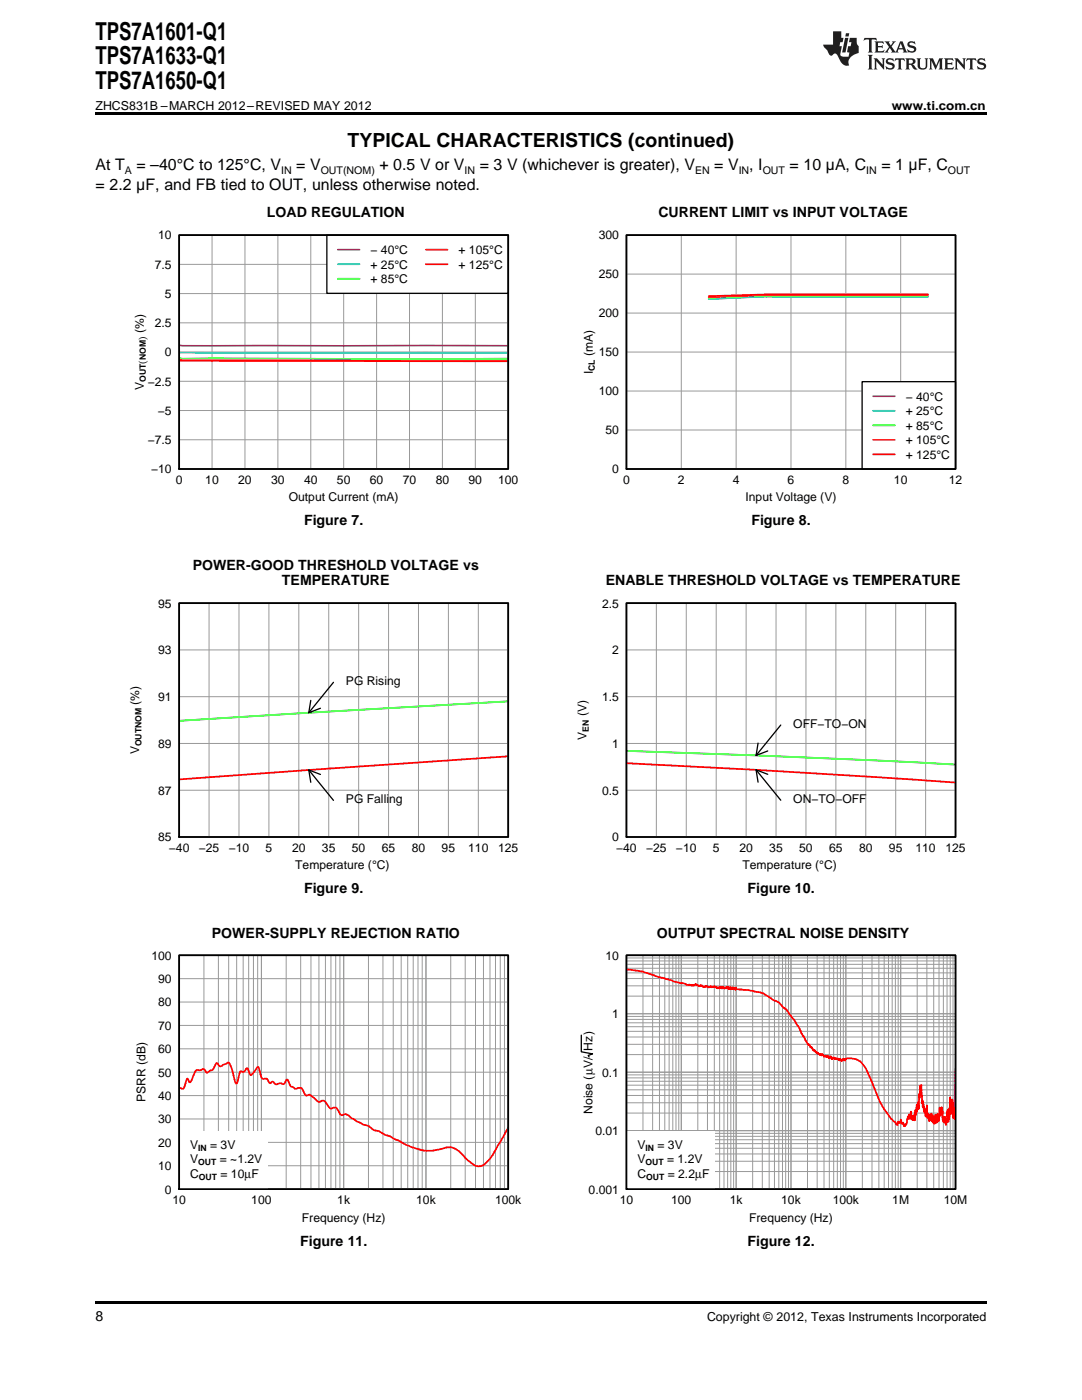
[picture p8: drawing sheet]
<svg xmlns="http://www.w3.org/2000/svg" width="216mm" height="279mm" viewBox="0 0 216 279" stroke-linecap="round" stroke-linejoin="round" font-family="sans-serif">
<path d="M35.7 190.6h65.7v46.7h-65.7z" fill="none" stroke="#000" stroke-width=".26"/>
<g fill="none" stroke="#999" stroke-width=".2">
<path d="M35.7 190.6h65.7v46.7h-65.7zM35.7 200h65.7M35.7 195.3h65.7M40.7 190.6v46.7M43.6 190.6v46.7M45.6 190.6v46.7M47.2 190.6v46.7M48.5 190.6v46.7M49.6 190.6v46.7M50.6 190.6v46.7M51.4 190.6v46.7M52.2 190.6v46.7"/>
<path d="M57.1 190.6v46.7M60 190.6v46.7M62 190.6v46.7M63.6 190.6v46.7M64.9 190.6v46.7M66 190.6v46.7M67 190.6v46.7M67.8 190.6v46.7M68.6 190.6v46.7M73.5 190.6v46.7M76.4 190.6v46.7M78.5 190.6v46.7"/>
<path d="M80.1 190.6v46.7M81.4 190.6v46.7M82.5 190.6v46.7M83.4 190.6v46.7M84.2 190.6v46.7M85 190.6v46.7M89.9 190.6v46.7M92.8 190.6v46.7M94.9 190.6v46.7M96.5 190.6v46.7M97.8 190.6v46.7M98.9 190.6v46.7"/>
<path d="M99.8 190.6v46.7M100.7 190.6v46.7M35.7 218.6h65.7M35.7 214h65.7M35.7 209.3h65.7M35.7 204.6h65.7M35.7 232.7h65.7M35.7 228h65.7M35.7 223.3h65.7"/>
</g>
<path d="M35.7 217.1l.9 .2 .7-2 .1-.1 .3 .7 .3 .1 .4-.8a2.28 2.28 0 0 1 1-1.7 1.21 1.21 0 0 0 1.2-.2l.6 .8 .6-.4a1.37 1.37 0 0 0 1.2-1.2l.3-.3 .7 .6 1.6-.7a8.9 8.9 0 0 1 1.3 3.7l.1 .3 .3 .1 .6-2.4 .2-.1 .6 .2 .5-.7 .3 .1 .5 1.3 .7-.7 .6-.9h.3l.4 1.5a.72 .72 0 0 0 .6 .8l.3-.1a1.02 1.02 0 0 1 .9 .9l.2 .1 .4-.4 .1 .1a.7 .7 0 0 0 1.1 .4l.5-.1 .3 .2a.73 .73 0 0 0 .7-.8l.2-.2 .3 .5a1.34 1.34 0 0 0 1.1 1.2l.3 .2 .5-.2a.92 .92 0 0 1 1.2 .9 .65 .65 0 0 0 .4 .6 .65 .65 0 0 0 .7-.1l1.2 .9a.78 .78 0 0 0 1.3 .2 1.89 1.89 0 0 1 1.3 1.3 .62 .62 0 0 0 1.1 .1 1.14 1.14 0 0 1 1 1.1 .54 .54 0 0 0 .4 .4 .54 .54 0 0 0 .6-.1l.7 .1 .8 .7 2.1 1.1a4.2 4.2 0 0 1 2.3 1.3 4.9 4.9 0 0 1 2.3 .9l1 .3 4 2 2.6 .8h2l2.8-.6h.8l.6 .2a7.3 7.3 0 0 1 2.3 2.1l.5 .4a2.93 2.93 0 0 0 2.5 1 6.8 6.8 0 0 0 3.1-3.5l2.4-4.3" fill="none" stroke="#f00" stroke-width=".35"/>
<path d="M35.7 225.7h17.7v11.6h-17.7z" fill="#fff"/>
<path d="M35.7 190.6h65.7v46.7h-65.7z" fill="none" stroke="#000" stroke-width=".35"/>
<path d="M125 190.6h65.7v46.7h-65.7zM116 206.6v3.3l2.2 .4-.8 .3 .1 .3" fill="none" stroke="#000" stroke-width=".26"/>
<g fill="none" stroke="#999" stroke-width=".2">
<path d="M125 190.6h65.7v46.7h-65.7zM125 198.8h65.7M125 196.7h65.7M125 195.3h65.7M125 194.2h65.7M125 193.2h65.7M125 192.5h65.7M125 191.8h65.7M125 191.2h65.7M128.3 190.6v46.7M130.2 190.6v46.7M131.6 190.6v46.7"/>
<path d="M132.6 190.6v46.7M133.5 190.6v46.7M134.2 190.6v46.7M134.9 190.6v46.7M135.4 190.6v46.7M135.9 190.6v46.7M139.2 190.6v46.7M141.2 190.6v46.7M142.5 190.6v46.7M143.6 190.6v46.7M144.5 190.6v46.7M145.2 190.6v46.7"/>
<path d="M145.8 190.6v46.7M146.4 190.6v46.7M146.9 190.6v46.7M150.2 190.6v46.7M152.1 190.6v46.7M153.5 190.6v46.7M154.5 190.6v46.7M155.4 190.6v46.7M156.1 190.6v46.7M156.8 190.6v46.7M157.3 190.6v46.7M157.8 190.6v46.7"/>
<path d="M161.1 190.6v46.7M163.1 190.6v46.7M164.4 190.6v46.7M165.5 190.6v46.7M166.3 190.6v46.7M167.1 190.6v46.7M167.7 190.6v46.7M168.3 190.6v46.7M168.8 190.6v46.7M172.1 190.6v46.7M174 190.6v46.7M175.4 190.6v46.7"/>
<path d="M176.4 190.6v46.7M177.3 190.6v46.7M178 190.6v46.7M178.7 190.6v46.7M179.2 190.6v46.7M179.7 190.6v46.7M183 190.6v46.7M184.9 190.6v46.7M186.3 190.6v46.7M187.4 190.6v46.7M188.2 190.6v46.7M189 190.6v46.7"/>
<path d="M189.6 190.6v46.7M190.2 190.6v46.7M125 218.6h65.7M125 217.5h65.7M125 216.6h65.7M125 215.8h65.7M125 215.1h65.7M125 214.5h65.7M125 214h65.7M125 210.5h65.7M125 208.4h65.7M125 207h65.7"/>
<path d="M125 205.8h65.7M125 204.9h65.7M125 204.1h65.7M125 203.4h65.7M125 202.8h65.7M125 202.3h65.7M125 233.8h65.7M125 231.8h65.7M125 230.3h65.7M125 229.2h65.7M125 228.2h65.7M125 227.5h65.7"/>
<path d="M125 226.8h65.7M125 226.2h65.7M125 225.6h65.7M125 222.1h65.7M125 220.1h65.7"/>
</g>
<path d="M125 193.5a22.6 22.6 0 0 1 6.7 1.6l1.6 .3 2.4 .8 .2-.1 .9 .2 .2 .3 .6-.1 .8 .2 .4-.2v-.1l.4 .3 .1-.1 .3 .2 .2-.1h.3l.3 .3 .4-.1 .1-.2 .2 .3 .1-.1 .2 .2 .4-.3 .3 .2 .4-.1 .1 .1h.3l.1 .2 .1-.2 .1 .2 .3-.1 .1 .2 .1-.3 .1 .2 .2-.2 .1 .3 .1-.3 .4 .3 .1-.2v.1v-.1l.2 .1 .1-.2 .2 .3 .1-.4 .1 .5v-.2l.1 .2v-.3l.1 .3 .1-.4 .1 .4 .1-.3 .2 .3 .1-.3 .2 .4 .2-.4 .1 .4 .1-.4 .1 .3a24.6 24.6 0 0 1 5.4 .9l1.8 1.2a3.5 3.5 0 0 1 2.2 1.6 2.69 2.69 0 0 1 1.2 1.4l.9 .9 .9 1.5 .9 1.8 .2 .1 .8 1.6 .3 .1 .3 .6 .1-.2 .4 .7h.2l.3 .5 .1-.2 .2 .3 .1-.1 .4 .4 .2-.1 .1 .2 .2-.2 .3 .4 .4-.1 .1 .2 .1-.1 .1 .2 .2-.2 .1 .4 .1-.3 .1 .1 .2-.2 .1 .6 .2-.3 .2 .1 .1-.2 .2 .4 .1-.2 .1 .2 .2-.2 .1 .2v-.2l.2 .2 .1-.1v.2l.1-.1v.2l.3-.2 .1 .3 .1-.2v.2l.3-.4 .3 .3 .2-.3a3.5 3.5 0 0 1 4.1 2.1l1.3 3a19.2 19.2 0 0 0 2.4 5.2l1.1 1.6 .6 .6 .3 .1 .4 .6 .2-.7 .2 .3 .2-.1 .1-.6 .2 .9 .3-.3 .1 .7 .1-.2 .2 .3 .1-.4v.1l.2-.1 .2-1.6 .2 .5 .1-.9 .1 .7 .1-.4v.5l.2-1.4v1.4h.2v.3v-.9l.1 .9 .2-.1 .1-.9 .1 1.1 .2-2.1v1l.2-2 .1 1.3 .2-1.8v1.4l.1-.8v.6l.1-2.9 .1 .8 .1-2.4 .1 .8 .1-1 .3 4.3 .1-.8v1v-.7l.2 1.5v-.8l.1 1v-.5l.2 1.3 .3-2.2 .1 2.5v-.9l.1 .8 .1-.7v.2l.1 1.2v-1.2l.1 1.2 .1-1.1 .1 .9v-1.1l.1 1 .1-1.2 .1 1.6 .1-1.2 .1 1.4 .1-.8v1l.1-.6v.5l.1 .1v-.3l.1 .3 .1-1.7v.8l.1-.6 .1 1.4 .1-1.6v.7l.1-.9v1.1l.1-.8 .1 1.1 .2-2.7 .2 1.6 .2-1.6 .1 1.4 .1-.7v1.8v-.5l.1 .9 .1-.9 .1 1 .1-.7v.6v-.3v.2l.1-.9 .2 1.6 .1-1.2v.7l.1-.4v.2l.1-2.3 .2 2.4v-2.5l.1 1.6v-1.5v1.3l.2-3.8 .1 3.3 .1-2.7 .1 2.5 .1-2.7 .2 3.6v-1.5v1.6l.2-2 .1 2.2 .1-.8v.6l.1-9.9" fill="none" stroke="#f00" stroke-width=".35"/>
<path d="M125 225.7h17.7v11.6h-17.7z" fill="#fff"/>
<path d="M35.7 120.4h65.7v46.6h-65.7zM125 120.4h65.7v46.6h-65.7zM125 190.6h65.7v46.7h-65.7z" fill="none" stroke="#000" stroke-width=".35"/>
<path d="M35.7 46.9h65.7v46.7h-65.7zM35.7 120.4h65.7v46.6h-65.7zM62 139.8l-.4 2.4 2.3-.8M66.5 136.2l-4.9 6M125 120.4h65.7v46.6h-65.7zM61.6 153.7l4.9 6M63.9 154.6l-2.3-.9 .4 2.4M150.9 153.6l4.9 6.1M151.3 148.3l-.4 2.5 2.3-.9M153.2 154.5l-2.3-.9 .4 2.5M155.8 144.7l-4.9 6.1" fill="none" stroke="#000" stroke-width=".26"/>
<g fill="none" stroke="#999" stroke-width=".2">
<path d="M35.7 46.9h65.7v46.7h-65.7zM35.7 58.6h65.7M35.7 52.8h65.7M42.3 46.9v46.7M48.9 46.9v46.7M55.4 46.9v46.7M62 46.9v46.7M68.6 46.9v46.7M75.1 46.9v46.7M81.7 46.9v46.7M88.3 46.9v46.7M94.8 46.9v46.7"/>
<path d="M35.7 76.1h65.7M35.7 70.3h65.7M35.7 64.4h65.7M35.7 87.8h65.7M35.7 81.9h65.7M35.7 120.4h65.7v46.6h-65.7zM35.7 139h65.7M35.7 129.7h65.7M41.7 120.4v46.6M47.7 120.4v46.6M53.7 120.4v46.6M59.6 120.4v46.6"/>
<path d="M65.6 120.4v46.6M71.6 120.4v46.6M77.5 120.4v46.6M83.5 120.4v46.6M89.5 120.4v46.6M95.4 120.4v46.6M125 120.4h65.7v46.6h-65.7zM125 139h65.7M125 129.7h65.7M131 120.4v46.6M136.9 120.4v46.6M142.9 120.4v46.6"/>
<path d="M148.9 120.4v46.6M154.8 120.4v46.6M160.8 120.4v46.6M166.8 120.4v46.6M172.8 120.4v46.6M178.7 120.4v46.6M184.7 120.4v46.6M35.7 157.7h65.7M35.7 148.4h65.7M125 157.7h65.7M125 148.4h65.7"/>
</g>
<path d="M35.8 71.9l.6 .1 65 .1M101.4 150.9l-65.7 4.7M125 152.3a2558.6 2558.6 0 0 1 65.7 3.9" fill="none" stroke="#f00" stroke-width=".35"/>
<path d="M35.8 71.4l.6 .2h65M101.4 140l-65.7 3.9M125 149.9a2355.9 2355.9 0 0 1 65.7 2.7" fill="none" stroke="#0f0" stroke-width=".35"/>
<path d="M35.8 68.8l.6 .2h65" fill="none" stroke="#9400d3" stroke-width=".35"/>
<path d="M35.8 70.3v.1h6.5h59.1" fill="none" stroke="#00bfff" stroke-width=".35"/>
<path d="M35.8 71.8l6.5 .1h59.1" fill="none" stroke="#ee7600" stroke-width=".35"/>
<path d="M65.2 46.9h36.2v11.6h-36.2z" fill="#fff"/>
<path d="M65.2 46.9h36.2v11.6h-36.2zM125 46.9h65.7v46.7h-65.7z" fill="none" stroke="#000" stroke-width=".26"/>
<path d="M67.4 49.8h4.4M185.2 59.2l-32.8-.1-11 .6" fill="none" stroke="#9400d3" stroke-width=".35"/>
<path d="M67.4 52.7h4.4M185.2 59.2h-32.8l-11 .5" fill="none" stroke="#00bfff" stroke-width=".35"/>
<path d="M67.4 55.6h4.4M185.2 59h-32.8l-11 .5" fill="none" stroke="#0f0" stroke-width=".35"/>
<path d="M85 49.8h4.3M185.2 58.9l-32.8 .1-11 .3" fill="none" stroke="#ee7600" stroke-width=".35"/>
<path d="M85 52.7h4.3M185.2 58.7l-32.8 .1-11 .3" fill="none" stroke="#f00" stroke-width=".35"/>
<path d="M35.7 46.9h65.7v46.7h-65.7z" fill="none" stroke="#000" stroke-width=".35"/>
<path d="M125 46.9h65.7v46.7h-65.7zM125 54.7h65.7M135.9 46.9v46.7M146.9 46.9v46.7M157.8 46.9v46.7M168.8 46.9v46.7M179.7 46.9v46.7M125 78h65.7M125 70.3h65.7M125 62.5h65.7M125 85.8h65.7" fill="none" stroke="#999" stroke-width=".2"/>
<path d="M172 76.2h18.7v17.4h-18.7z" fill="#fff"/>
<path d="M172 76.2h18.7v17.4h-18.7z" fill="none" stroke="#000" stroke-width=".26"/>
<path d="M174.2 79.1h4.4" fill="none" stroke="#9400d3" stroke-width=".35"/>
<path d="M174.2 82h4.4" fill="none" stroke="#00bfff" stroke-width=".35"/>
<path d="M174.2 84.9h4.4" fill="none" stroke="#0f0" stroke-width=".35"/>
<path d="M174.2 87.8h4.4" fill="none" stroke="#ee7600" stroke-width=".35"/>
<path d="M174.2 90.7h4.4" fill="none" stroke="#f00" stroke-width=".35"/>
<path d="M125 46.9h65.7v46.7h-65.7z" fill="none" stroke="#000" stroke-width=".35"/>
<g fill="#231f20">
<path d="M172.5 7.6l-.1 .5 .4-.2h.6v.1v2.1l-.2 .4h.9l-.2-.4v-2.1l.1-.1h.5l.5 .2-.2-.5zM174.5 8.3l.2 .3v1.5l-.2 .4h1.8l.2-.6a1.04 1.04 0 0 1-1.3 .2v-.7h.6l.3 .2v-.6l-.3 .2h-.6v-.6l.8-.1 .4 .3-.2-.5zM176.5 8.3l.9 1.1-.9 1.1h.8l-.2-.2 .4-.7 .5 .7-.2 .2h1.5l-.2-.2 .2-.4h.9l.1 .4-.2 .2h1l-.3-.3-.7-1.9h-.5l-.9 2-.8-1 .9-1h-.8l.1 .3-.4 .5-.3-.6 .1-.2zM179.7 8.6l.4 1h-.7zM181.3 8.4a.63 .63 0 0 0-.2 .7 .63 .63 0 0 0 .6 .4l.6 .2 .1 .2a.75 .75 0 0 1-.7 .4 .75 .75 0 0 1-.6-.5l.1 .7 .1-.1a1.11 1.11 0 0 0 1.5-.6 1.13 1.13 0 0 0-1.2-.8l-.1-.4a1.04 1.04 0 0 1 1.2 .2l-.2-.5-.2 .1-.4-.2zM173.2 10.9l.2 .4v2.2l-.2 .4h1l-.3-.4v-2.2l.3-.4zM174.3 11.6l.3 .4v1.5l-.3 .4h.8l-.2-.4v-1.3l1.5 1.7v-1.9l.2-.4h-.7l.2 .4v.9l-1.1-1.3zM177 11.8a.62 .62 0 0 0-.2 .7 .62 .62 0 0 0 .6 .4l.6 .1 .1 .3a.76 .76 0 0 1-.7 .3 .76 .76 0 0 1-.7-.4l.2 .7 .1-.1a1.11 1.11 0 0 0 1.5-.6 1.13 1.13 0 0 0-1.2-.8l-.1-.4a1.04 1.04 0 0 1 1.2 .2l-.2-.6-.2 .1-.5-.1zM178.7 11.6l-.2 .6a.61 .61 0 0 1 .8-.3v1.6l-.2 .4h.9l-.2-.4v-1.6a.63 .63 0 0 1 .7 .3l-.1-.6zM180.6 11.6l.3 .4v1.5l-.3 .4h1l-.2-.2-.1-.8 .6 .2a.76 .76 0 0 0 1.2 .7l-1-1a.58 .58 0 0 0 .6-.5 .58 .58 0 0 0-.5-.6zM181.4 11.9h.1a.45 .45 0 0 1 .5 .1 .45 .45 0 0 1 .1 .5l-.8 .2zM182.9 11.6l.2 .2a2.17 2.17 0 0 0 .3 1.9 .99 .99 0 0 0 1.6-.6v-1.1l.2-.4h-.7l.2 .2a1.92 1.92 0 0 1-.2 1.8 .6 .6 0 0 1-.9-.5v-1.1l.2-.4zM185.4 11.6l.2 .4v1.5l-.2 .4h.7l-.2-.4v-1.4l.8 1.8 .8-1.8v1.4l-.2 .4h.9l-.2-.4v-1.5l.2-.4h-.8l-.6 1.5-.6-1.5zM188.4 11.6l.2 .4v1.5l-.2 .4h1.8l.1-.6a1.04 1.04 0 0 1-1.2 .1v-.6h.5l.4 .2v-.6l-.4 .2h-.5v-.7h.8l.3 .3-.1-.6zM190.5 11.6l.2 .4v1.5l-.2 .4h.7l-.2-.4v-1.3l1.5 1.7v-1.9l.2-.4h-.7l.2 .4v.9l-1.1-1.3zM192.9 11.6l-.1 .6a.61 .61 0 0 1 .7-.3l.1 1.6-.3 .4h1l-.3-.4 .1-1.6a.63 .63 0 0 1 .7 .3l-.1-.6zM195.2 11.8a.62 .62 0 0 0-.2 .7 .62 .62 0 0 0 .6 .4l.6 .1 .1 .3a.76 .76 0 0 1-.7 .3 .76 .76 0 0 1-.6-.4l.1 .7 .1-.1a1.11 1.11 0 0 0 1.6-.6 1.13 1.13 0 0 0-1.3-.8l-.1-.4a1.04 1.04 0 0 1 1.2 .2l-.1-.6-.2 .1-.5-.1z"/>
<path d="M166.2 6.3v2.6h-1.9v.4l.8 .9a.91 .91 0 0 0 1 .8 .56 .56 0 0 1 .5-.3 .56 .56 0 0 1 .5 .3l.4 .8a1.53 1.53 0 0 0 1.9 1.2 1.54 1.54 0 0 1 1-2.1l.9-.3v-1.4a1.52 1.52 0 0 1-.4-1.6h-1.3l-.2 .8h.5l-.2 .8h-.5l-.1 1v.2l.4 .1-.2 .8a1.93 1.93 0 0 1-1.6-.3l.3-1.8h-.5l.2-.8h.4l.2-.8h-.4v-1.3zM168.6 7.6l-.6 2.9h.7l.6-2.9zM168.8 6.6l-.1 .7h.6l.2-.7z"/>
</g>
<path d="M19 259.7h177.8v.5h-177.8z" fill="#000"/>
<g fill="#fff">
<path d="M156.1 250.3h.4v.7h-.4z"/>
<path d="M66.9 250.3h.3v.7h-.3z"/>
<path d="M156.1 180.1h.4v.7h-.4z"/>
<path d="M66.9 180.1h.3v.7h-.3z"/>
<path d="M156.1 106.6h.4v.7h-.4z"/>
<path d="M66.9 106.6h.3v.7h-.3z"/>
</g>
<path d="M19 22.5h177.8v.5h-177.8z" fill="#000"/>
<g font-size="4.9">
<text x="19" y="7.9">TPS7A1601-Q1</text>
<text x="19" y="12.8">TPS7A1633-Q1</text>
<text x="19" y="17.8">TPS7A1650-Q1</text>
</g>
<text font-size="3.9" x="69.4" y="29.3">TYPICAL CHARACTERISTICS (continued)</text>
<g font-size="3.2">
<text x="19" y="34">At T</text>
<text x="27.2" y="34">= –40°C to 125°C, V</text>
<text x="59.1" y="34">= V</text>
<text x="75.7" y="34">+ 0.5 V or V</text>
<text x="95.7" y="34">= 3 V (whichever is greater), V</text>
<text x="142.5" y="34">= V , I</text>
<text x="157.6" y="34">= 10 µA, C</text>
<text x="175.9" y="34">= 1 μF, C</text>
<text x="19" y="37.9">= 2.2 μF, and FB tied to OUT, unless otherwise noted.</text>
</g>
<g font-size="2.8">
<text x="53.3" y="43.4">LOAD REGULATION</text>
<text x="131.4" y="43.4">CURRENT LIMIT vs INPUT VOLTAGE</text>
<text x="60.7" y="104.8">Figure 7.</text>
<text x="149.9" y="104.8">Figure 8.</text>
<text x="38.5" y="113.7">POWER-GOOD THRESHOLD VOLTAGE vs</text>
<text x="56.3" y="116.8">TEMPERATURE</text>
<text x="120.9" y="116.8">ENABLE THRESHOLD VOLTAGE vs TEMPERATURE</text>
<text x="60.7" y="178.3">Figure 9.</text>
<text x="149.2" y="178.3">Figure 10.</text>
<text x="42.3" y="187.1">POWER-SUPPLY REJECTION RATIO</text>
<text x="131.1" y="187.1">OUTPUT SPECTRAL NOISE DENSITY</text>
<text x="59.9" y="248.6">Figure 11.</text>
<text x="149.2" y="248.6">Figure 12.</text>
<text x="19" y="263.6">8</text>
</g>
<g font-size="2.5">
<text x="19" y="21.9">ZHCS831B –MARCH 2012–REVISED MAY 2012</text>
<text x="177.9" y="21.9">www.ti.com.cn</text>
<text x="141.1" y="263.6">Copyright © 2012, Texas Instruments Incorporated</text>
</g>
<g font-size="2.4">
<text x="31.6" y="47.8">10</text>
<text x="119.5" y="47.8">300</text>
<text x="30.9" y="53.6">7.5</text>
<text x="73.9" y="50.7">− 40°C</text>
<text x="73.9" y="53.6">+ 25°C</text>
<text x="91.5" y="50.7">+ 105°C</text>
<text x="91.5" y="53.6">+ 125°C</text>
<text x="32.9" y="59.5">5</text>
<text x="73.9" y="56.5">+ 85°C</text>
<text x="119.5" y="55.6">250</text>
<text x="30.9" y="65.3">2.5</text>
<text x="119.5" y="63.4">200</text>
<text x="28.7" y="66.5" transform="rotate(-90 28.7 66.5)">(%)</text>
<text x="32.9" y="71.1">0</text>
<text x="118.3" y="71.1" transform="rotate(-90 118.3 71.1)">(mA)</text>
<text x="119.5" y="71.1">150</text>
<text x="28.7" y="77.8" transform="rotate(-90 28.7 77.8)">V</text>
<text x="29.5" y="77">−2.5</text>
<text x="118.3" y="74.7" transform="rotate(-90 118.3 74.7)">I</text>
<text x="31.5" y="82.8">−5</text>
<text x="119.5" y="78.9">100</text>
<text x="180.7" y="79.9">− 40°C</text>
<text x="180.7" y="82.9">+ 25°C</text>
<text x="29.5" y="88.6">−7.5</text>
<text x="120.8" y="86.7">50</text>
<text x="180.7" y="85.8">+ 85°C</text>
<text x="180.7" y="88.7">+ 105°C</text>
<text x="30.2" y="94.5">−10</text>
<text x="122.2" y="94.5">0</text>
<text x="180.7" y="91.6">+ 125°C</text>
<text x="35.1" y="96.6">0</text>
<text x="41" y="96.6">10</text>
<text x="47.5" y="96.6">20</text>
<text x="54.1" y="96.6">30</text>
<text x="57.6" y="100.1">Output Current (mA)</text>
<text x="60.7" y="96.6">40</text>
<text x="67.2" y="96.6">50</text>
<text x="73.8" y="96.6">60</text>
<text x="80.4" y="96.6">70</text>
<text x="86.9" y="96.6">80</text>
<text x="93.5" y="96.6">90</text>
<text x="99.4" y="96.6">100</text>
<text x="124.3" y="96.6">0</text>
<text x="135.3" y="96.6">2</text>
<text x="146.2" y="96.6">4</text>
<text x="148.8" y="100.1">Input Voltage (V)</text>
<text x="157.2" y="96.6">6</text>
<text x="168.1" y="96.6">8</text>
<text x="178.4" y="96.6">10</text>
<text x="189.3" y="96.6">12</text>
<text x="31.6" y="121.2">95</text>
<text x="120.1" y="121.2">2.5</text>
<text x="31.6" y="130.6">93</text>
<text x="122.2" y="130.6">2</text>
<text x="69" y="136.8">PG Rising</text>
<text x="27.8" y="140.6" transform="rotate(-90 27.8 140.6)">(%)</text>
<text x="31.6" y="139.9">91</text>
<text x="117" y="143" transform="rotate(-90 117 143)">(V)</text>
<text x="120.1" y="139.9">1.5</text>
<text x="31.6" y="149.2">89</text>
<text x="117" y="147.7" transform="rotate(-90 117 147.7)">V</text>
<text x="122.2" y="149.2">1</text>
<text x="158.3" y="145.3">OFF−TO−ON</text>
<text x="27.8" y="150.6" transform="rotate(-90 27.8 150.6)">V</text>
<text x="31.6" y="158.6">87</text>
<text x="69" y="160.3">PG Falling</text>
<text x="120.1" y="158.6">0.5</text>
<text x="158.3" y="160.3">ON−TO−OFF</text>
<text x="31.6" y="167.9">85</text>
<text x="122.2" y="167.9">0</text>
<text x="33.7" y="170">−40</text>
<text x="39.7" y="170">−25</text>
<text x="45.6" y="170">−10</text>
<text x="53" y="170">5</text>
<text x="58.3" y="170">20</text>
<text x="58.9" y="173.5">Temperature (°C)</text>
<text x="64.2" y="170">35</text>
<text x="70.2" y="170">50</text>
<text x="76.2" y="170">65</text>
<text x="82.2" y="170">80</text>
<text x="88.1" y="170">95</text>
<text x="93.4" y="170">110</text>
<text x="99.4" y="170">125</text>
<text x="122.9" y="170">−40</text>
<text x="128.9" y="170">−25</text>
<text x="134.9" y="170">−10</text>
<text x="142.2" y="170">5</text>
<text x="147.5" y="170">20</text>
<text x="148.2" y="173.5">Temperature (°C)</text>
<text x="153.5" y="170">35</text>
<text x="159.5" y="170">50</text>
<text x="165.4" y="170">65</text>
<text x="171.4" y="170">80</text>
<text x="177.4" y="170">95</text>
<text x="182.7" y="170">110</text>
<text x="188.6" y="170">125</text>
<text x="30.2" y="191.5">100</text>
<text x="120.8" y="191.5">10</text>
<text x="31.6" y="196.2">90</text>
<text x="31.6" y="200.9">80</text>
<text x="122.2" y="203.2">1</text>
<text x="31.6" y="205.5">70</text>
<text x="31.6" y="214.9">50</text>
<text x="31.6" y="210.2">60</text>
<text x="120.1" y="214.9">0.1</text>
<text x="29" y="220" transform="rotate(-90 29 220)">PSRR (dB)</text>
<text x="31.6" y="219.5">40</text>
<text x="31.6" y="224.2">30</text>
<text x="118.2" y="222.3" transform="rotate(-90 118.2 222.3)">Noise (µV/ Hz)</text>
<text x="118.8" y="226.5">0.01</text>
<text x="31.6" y="233.5">10</text>
<text x="31.6" y="228.9">20</text>
<text x="37.9" y="229.3">V</text>
<text x="37.9" y="232.1">V</text>
<text x="41.9" y="229.3">= 3V</text>
<text x="43.9" y="232.1">= ~1.2V</text>
<text x="127.2" y="229.3">V</text>
<text x="127.2" y="232.1">V</text>
<text x="131.2" y="229.3">= 3V</text>
<text x="133.1" y="232.1">= 1.2V</text>
<text x="32.9" y="238.2">0</text>
<text x="37.9" y="235">C</text>
<text x="44" y="235">= 10</text>
<text x="48.8" y="235">µ</text>
<text x="50.2" y="235">F</text>
<text x="117.5" y="238.2">0.001</text>
<text x="127.2" y="235">C</text>
<text x="133.2" y="235">= 2.2µF</text>
<text x="34.4" y="240.3">10</text>
<text x="50.1" y="240.3">100</text>
<text x="60.2" y="243.8">Frequency (Hz)</text>
<text x="67.3" y="240.3">1k</text>
<text x="83" y="240.3">10k</text>
<text x="98.8" y="240.3">100k</text>
<text x="123.7" y="240.3">10</text>
<text x="133.9" y="240.3">100</text>
<text x="145.6" y="240.3">1k</text>
<text x="149.5" y="243.8">Frequency (Hz)</text>
<text x="155.9" y="240.3">10k</text>
<text x="166.2" y="240.3">100k</text>
<text x="178" y="240.3">1M</text>
<text x="188.3" y="240.3">10M</text>
</g>
<g font-size="2.1">
<text x="24.9" y="34.6">A</text>
<text x="56.1" y="34.6">IN</text>
<text x="64" y="34.6">OUT(NOM)</text>
<text x="92.7" y="34.6">IN</text>
<text x="138.7" y="34.6">EN</text>
<text x="147.4" y="34.6">IN</text>
<text x="152.2" y="34.6">OUT</text>
<text x="172.8" y="34.6">IN</text>
<text x="189.1" y="34.6">OUT</text>
<text x="29.1" y="67.8" transform="rotate(-90 29.1 67.8)">)</text>
<text x="29.1" y="72.6" transform="rotate(-90 29.1 72.6)">(</text>
</g>
<g font-size="1.7">
<text x="29.1" y="76.2" transform="rotate(-90 29.1 76.2)">OUT NOM</text>
<text x="118.7" y="74" transform="rotate(-90 118.7 74)">CL</text>
<text x="28.2" y="149" transform="rotate(-90 28.2 149)">OUTNOM</text>
<text x="117.5" y="146.1" transform="rotate(-90 117.5 146.1)">EN</text>
<text x="39.5" y="229.7">IN</text>
<text x="39.5" y="232.6">OUT</text>
<text x="128.8" y="229.7">IN</text>
<text x="128.8" y="232.6">OUT</text>
<text x="39.7" y="235.5">OUT</text>
<text x="128.9" y="235.5">OUT</text>
</g>
</svg>
